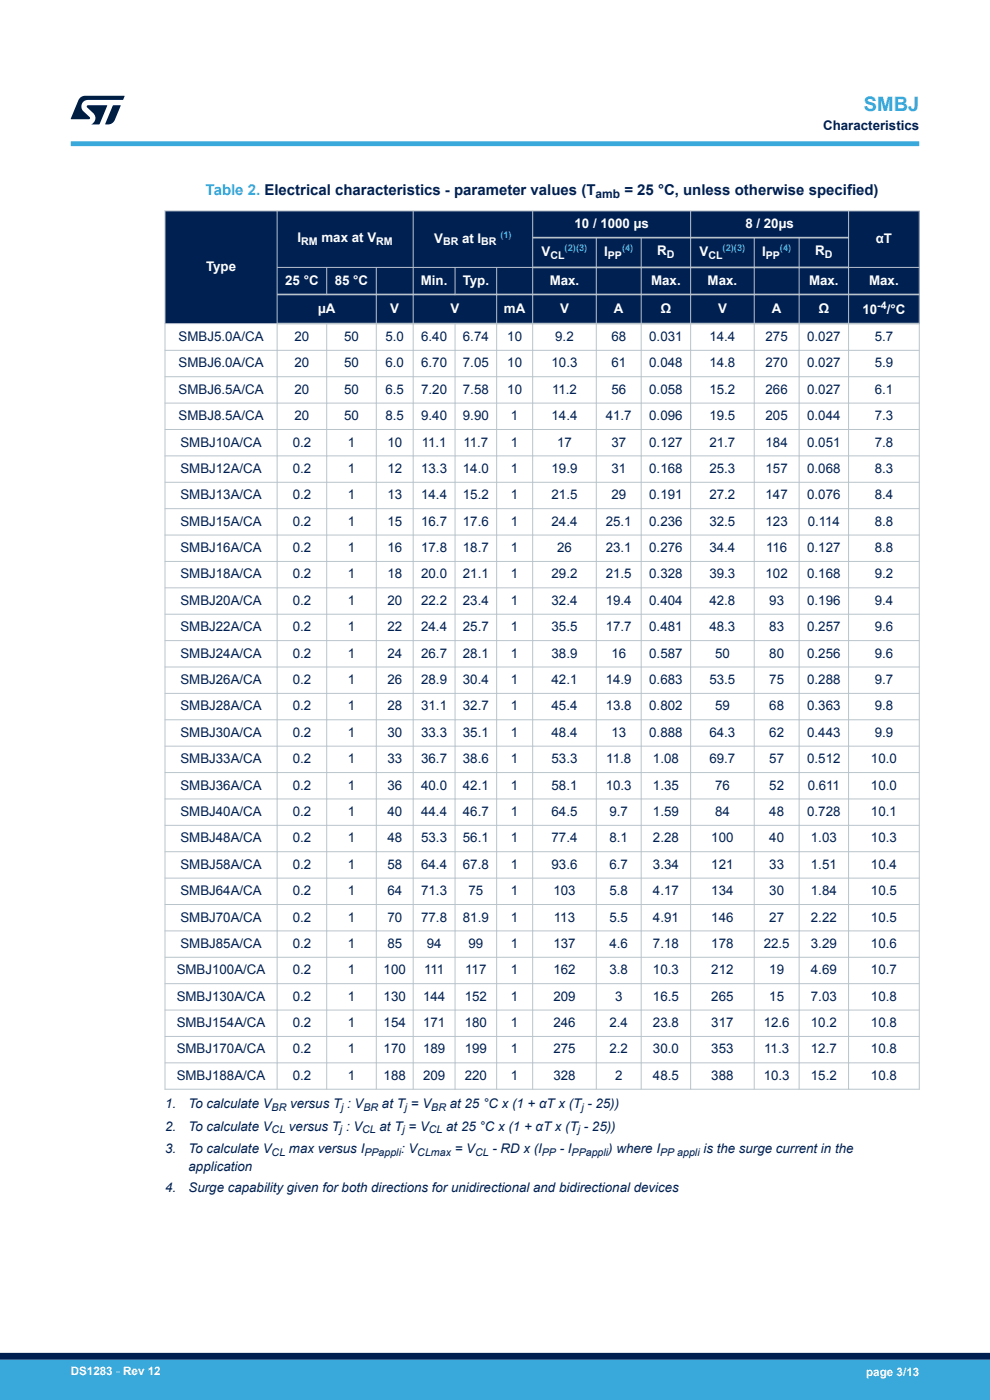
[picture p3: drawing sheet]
<svg xmlns="http://www.w3.org/2000/svg" width="210mm" height="297mm" viewBox="0 0 210 297" stroke-linecap="round" stroke-linejoin="round" font-family="sans-serif">
<g fill="#002052">
<path d="M35 44.7h160v24h-160z" fill-rule="evenodd"/>
<path d="M35 44.7h160v5.7h-160z" fill-rule="evenodd"/>
<path d="M35.1 44.9h23.6v23.6h-23.6z" fill-rule="evenodd"/>
<path d="M58.9 44.9h28.6v11.7h-28.6z" fill-rule="evenodd"/>
<path d="M87.8 44.9h25.1v11.7h-25.1z" fill-rule="evenodd"/>
<path d="M180.1 44.9h14.8v11.7h-14.8z" fill-rule="evenodd"/>
<path d="M113.1 50.6h13.3v6h-13.3z" fill-rule="evenodd"/>
<path d="M126.6 50.6h9.3v6h-9.3z" fill-rule="evenodd"/>
<path d="M136.1 50.6h10.3v6h-10.3z" fill-rule="evenodd"/>
<path d="M146.6 50.6h13.3v6h-13.3z" fill-rule="evenodd"/>
<path d="M160.1 50.6h9.3v6h-9.3z" fill-rule="evenodd"/>
<path d="M169.6 50.6h10.3v6h-10.3z" fill-rule="evenodd"/>
<path d="M58.9 56.8h10.3v5.5h-10.3z" fill-rule="evenodd"/>
<path d="M69.4 56.8h10.3v5.5h-10.3z" fill-rule="evenodd"/>
<path d="M79.9 56.8h7.6v5.5h-7.6z" fill-rule="evenodd"/>
<path d="M87.8 56.8h8.6v5.5h-8.6z" fill-rule="evenodd"/>
<path d="M96.6 56.8h8.6v5.5h-8.6z" fill-rule="evenodd"/>
<path d="M105.5 56.8h7.4v5.5h-7.4z" fill-rule="evenodd"/>
<path d="M113.1 56.9h13.3v5.4h-13.3z" fill-rule="evenodd"/>
<path d="M126.6 56.9h9.3v5.4h-9.3z" fill-rule="evenodd"/>
<path d="M136.1 56.9h10.3v5.4h-10.3z" fill-rule="evenodd"/>
<path d="M146.6 56.9h13.3v5.4h-13.3z" fill-rule="evenodd"/>
<path d="M160.1 56.9h9.3v5.4h-9.3z" fill-rule="evenodd"/>
<path d="M169.6 56.9h10.3v5.4h-10.3z" fill-rule="evenodd"/>
<path d="M180.1 56.8h14.8v5.5h-14.8z" fill-rule="evenodd"/>
<path d="M58.9 62.6h20.8v5.9h-20.8z" fill-rule="evenodd"/>
<path d="M79.9 62.6h7.6v5.9h-7.6z" fill-rule="evenodd"/>
<path d="M87.8 62.6h17.4v5.9h-17.4z" fill-rule="evenodd"/>
<path d="M105.5 62.6h7.4v5.9h-7.4z" fill-rule="evenodd"/>
<path d="M113.1 62.6h13.3v5.9h-13.3z" fill-rule="evenodd"/>
<path d="M126.6 62.6h9.3v5.9h-9.3z" fill-rule="evenodd"/>
<path d="M136.1 62.6h10.3v5.9h-10.3z" fill-rule="evenodd"/>
<path d="M146.6 62.6h13.3v5.9h-13.3z" fill-rule="evenodd"/>
<path d="M160.1 62.6h9.3v5.9h-9.3z" fill-rule="evenodd"/>
<path d="M169.6 62.6h10.3v5.9h-10.3z" fill-rule="evenodd"/>
<path d="M180.1 62.6h14.8v5.9h-14.8z" fill-rule="evenodd"/>
</g>
<g fill="none" stroke="#b9c4ca" stroke-width=".21">
<path d="M34.9 44.7h160.2M35 44.6v186.6M58.8 56.7h54.3M58.8 44.6v186.6M69.3 56.7v5.9M79.8 56.7v174.5M87.6 44.6v186.6M96.5 56.7v5.9M105.4 56.7v174.5M113 44.6v186.6M126.5 50.4v180.8M136 50.4v180.8"/>
<path d="M146.5 44.6v186.6M160 50.4v180.8M169.5 50.4v180.8M180 56.7h15.1M180 44.6v186.6M195 44.6v186.6M34.9 68.7h24M34.9 74.3h160.2M34.9 79.9h160.2M69.3 68.7v162.5M96.5 68.7v162.5M34.9 85.5h160.2"/>
<path d="M34.9 91.1h160.2M34.9 96.7h160.2M34.9 102.3h160.2M34.9 107.9h160.2M34.9 113.5h160.2M34.9 119.1h160.2M34.9 124.7h160.2M34.9 130.3h160.2M34.9 135.9h160.2M34.9 141.5h160.2M34.9 147.1h160.2M34.9 152.7h160.2"/>
<path d="M34.9 158.3h160.2M34.9 163.9h160.2M34.9 169.5h160.2M34.9 175.1h160.2M34.9 180.7h160.2M34.9 186.3h160.2M34.9 191.9h160.2M34.9 197.5h160.2M34.9 203.1h160.2M34.9 208.7h160.2M34.9 214.3h160.2M34.9 219.9h160.2"/>
<path d="M34.9 231.1h160.2M34.9 225.5h160.2"/>
</g>
<path d="M113 56.7h67.1M113 50.4h67.1M58.8 68.7h136.3M58.8 62.5h136.3" fill="none" stroke="#b9c4ca" stroke-width=".35"/>
<path d="M15 30.5h180" fill="none" stroke="#39a9dc" stroke-width="1"/>
<g fill="#001e41">
<path d="M17.1 20.7l.9-.4 8.4 .1-.3 .8h-7.4a1.4 1.4 0 0 0-1.3 .8 1.4 1.4 0 0 0 .2 1.5l1.4 1.3v.4l-4 .1 1.6-4.1z"/>
<path d="M24 22.4h1.6l-1.3 3.1a1.54 1.54 0 0 1-1.4 .9l-.6-.1z"/>
<path d="M18.5 22.4h4.2l-1.6 4h-1.7a1.48 1.48 0 0 0 .4-2.4l-1.3-1.2z"/>
</g>
<g fill="#39a9dc">
<path d="M0 288.4h210v8.6h-210z" fill-rule="evenodd"/>
<path d="M-.1 288.4h210.2v4.4h-210.2z" fill-rule="evenodd"/>
</g>
<path d="M0 287.7h210" fill="none" stroke="#002052" stroke-width="1.4"/>
<text font-size="4.2" fill="#39a9dc" x="183.2" y="23.5">SMBJ</text>
<text font-size="3.2" fill="#39a9dc" x="43.6" y="41.3">Table 2. Electrical characteristics - parameter values (T</text>
<text font-size="3.2" fill="#002052" x="132.4" y="41.3">= 25 °C, unless otherwise specified)</text>
<g font-size="2.8" fill="#002052">
<text x="174.6" y="27.5">Characteristics</text>
<text x="37.9" y="72.3">SMBJ5.0A/CA</text>
<text x="37.9" y="77.9">SMBJ6.0A/CA</text>
<text x="62.5" y="77.9">20</text>
<text x="62.5" y="72.3">20</text>
<text x="73" y="77.9">50</text>
<text x="73" y="72.3">50</text>
<text x="81.8" y="77.9">6.0</text>
<text x="81.8" y="72.3">5.0</text>
<text x="89.3" y="77.9">6.70</text>
<text x="89.3" y="72.3">6.40</text>
<text x="98.2" y="77.9">7.05</text>
<text x="98.2" y="72.3">6.74</text>
<text x="107.6" y="77.9">10</text>
<text x="107.6" y="72.3">10</text>
<text x="117" y="77.9">10.3</text>
<text x="117.8" y="72.3">9.2</text>
<text x="129.7" y="77.9">61</text>
<text x="129.7" y="72.3">68</text>
<text x="137.7" y="77.9">0.048</text>
<text x="137.7" y="72.3">0.031</text>
<text x="150.5" y="77.9">14.8</text>
<text x="150.5" y="72.3">14.4</text>
<text x="162.4" y="77.9">270</text>
<text x="162.4" y="72.3">275</text>
<text x="171.2" y="77.9">0.027</text>
<text x="171.2" y="72.3">0.027</text>
<text x="185.5" y="77.9">5.9</text>
<text x="185.5" y="72.3">5.7</text>
<text x="37.9" y="83.5">SMBJ6.5A/CA</text>
<text x="62.5" y="83.5">20</text>
<text x="73" y="83.5">50</text>
<text x="81.8" y="83.5">6.5</text>
<text x="89.3" y="83.5">7.20</text>
<text x="98.2" y="83.5">7.58</text>
<text x="107.6" y="83.5">10</text>
<text x="117.1" y="83.5">11.2</text>
<text x="129.7" y="83.5">56</text>
<text x="137.7" y="83.5">0.058</text>
<text x="150.5" y="83.5">15.2</text>
<text x="162.4" y="83.5">266</text>
<text x="171.2" y="83.5">0.027</text>
<text x="185.5" y="83.5">6.1</text>
<text x="37.9" y="89.1">SMBJ8.5A/CA</text>
<text x="62.5" y="89.1">20</text>
<text x="73" y="89.1">50</text>
<text x="81.8" y="89.1">8.5</text>
<text x="89.3" y="89.1">9.40</text>
<text x="98.2" y="89.1">9.90</text>
<text x="108.4" y="89.1">1</text>
<text x="117" y="89.1">14.4</text>
<text x="128.5" y="89.1">41.7</text>
<text x="137.7" y="89.1">0.096</text>
<text x="150.5" y="89.1">19.5</text>
<text x="162.4" y="89.1">205</text>
<text x="171.2" y="89.1">0.044</text>
<text x="185.5" y="89.1">7.3</text>
<text x="38.3" y="94.7">SMBJ10A/CA</text>
<text x="62.1" y="94.7">0.2</text>
<text x="73.8" y="94.7">1</text>
<text x="82.2" y="94.7">10</text>
<text x="89.4" y="94.7">11.1</text>
<text x="98.3" y="94.7">11.7</text>
<text x="108.4" y="94.7">1</text>
<text x="118.2" y="94.7">17</text>
<text x="129.7" y="94.7">37</text>
<text x="137.7" y="94.7">0.127</text>
<text x="150.5" y="94.7">21.7</text>
<text x="162.4" y="94.7">184</text>
<text x="171.2" y="94.7">0.051</text>
<text x="185.5" y="94.7">7.8</text>
<text x="38.3" y="100.3">SMBJ12A/CA</text>
<text x="62.1" y="100.3">0.2</text>
<text x="73.8" y="100.3">1</text>
<text x="82.2" y="100.3">12</text>
<text x="89.3" y="100.3">13.3</text>
<text x="98.2" y="100.3">14.0</text>
<text x="108.4" y="100.3">1</text>
<text x="117" y="100.3">19.9</text>
<text x="129.7" y="100.3">31</text>
<text x="137.7" y="100.3">0.168</text>
<text x="150.5" y="100.3">25.3</text>
<text x="162.4" y="100.3">157</text>
<text x="171.2" y="100.3">0.068</text>
<text x="185.5" y="100.3">8.3</text>
<text x="38.3" y="105.9">SMBJ13A/CA</text>
<text x="62.1" y="105.9">0.2</text>
<text x="73.8" y="105.9">1</text>
<text x="82.2" y="105.9">13</text>
<text x="89.3" y="105.9">14.4</text>
<text x="98.2" y="105.9">15.2</text>
<text x="108.4" y="105.9">1</text>
<text x="117" y="105.9">21.5</text>
<text x="129.7" y="105.9">29</text>
<text x="137.7" y="105.9">0.191</text>
<text x="150.5" y="105.9">27.2</text>
<text x="162.4" y="105.9">147</text>
<text x="171.2" y="105.9">0.076</text>
<text x="185.5" y="105.9">8.4</text>
<text x="38.3" y="111.5">SMBJ15A/CA</text>
<text x="62.1" y="111.5">0.2</text>
<text x="73.8" y="111.5">1</text>
<text x="82.2" y="111.5">15</text>
<text x="89.3" y="111.5">16.7</text>
<text x="98.2" y="111.5">17.6</text>
<text x="108.4" y="111.5">1</text>
<text x="117" y="111.5">24.4</text>
<text x="128.5" y="111.5">25.1</text>
<text x="137.7" y="111.5">0.236</text>
<text x="150.5" y="111.5">32.5</text>
<text x="162.4" y="111.5">123</text>
<text x="171.3" y="111.5">0.114</text>
<text x="185.5" y="111.5">8.8</text>
<text x="38.3" y="117.1">SMBJ16A/CA</text>
<text x="62.1" y="117.1">0.2</text>
<text x="73.8" y="117.1">1</text>
<text x="82.2" y="117.1">16</text>
<text x="89.3" y="117.1">17.8</text>
<text x="98.2" y="117.1">18.7</text>
<text x="108.4" y="117.1">1</text>
<text x="118.2" y="117.1">26</text>
<text x="128.5" y="117.1">23.1</text>
<text x="137.7" y="117.1">0.276</text>
<text x="150.5" y="117.1">34.4</text>
<text x="162.5" y="117.1">116</text>
<text x="171.2" y="117.1">0.127</text>
<text x="185.5" y="117.1">8.8</text>
<text x="38.3" y="122.7">SMBJ18A/CA</text>
<text x="62.1" y="122.7">0.2</text>
<text x="73.8" y="122.7">1</text>
<text x="82.2" y="122.7">18</text>
<text x="89.3" y="122.7">20.0</text>
<text x="98.2" y="122.7">21.1</text>
<text x="108.4" y="122.7">1</text>
<text x="117" y="122.7">29.2</text>
<text x="128.5" y="122.7">21.5</text>
<text x="137.7" y="122.7">0.328</text>
<text x="150.5" y="122.7">39.3</text>
<text x="162.4" y="122.7">102</text>
<text x="171.2" y="122.7">0.168</text>
<text x="185.5" y="122.7">9.2</text>
<text x="38.3" y="128.3">SMBJ20A/CA</text>
<text x="62.1" y="128.3">0.2</text>
<text x="73.8" y="128.3">1</text>
<text x="82.2" y="128.3">20</text>
<text x="89.3" y="128.3">22.2</text>
<text x="98.2" y="128.3">23.4</text>
<text x="108.4" y="128.3">1</text>
<text x="117" y="128.3">32.4</text>
<text x="128.5" y="128.3">19.4</text>
<text x="137.7" y="128.3">0.404</text>
<text x="150.5" y="128.3">42.8</text>
<text x="163.2" y="128.3">93</text>
<text x="171.2" y="128.3">0.196</text>
<text x="185.5" y="128.3">9.4</text>
<text x="38.3" y="133.9">SMBJ22A/CA</text>
<text x="62.1" y="133.9">0.2</text>
<text x="73.8" y="133.9">1</text>
<text x="82.2" y="133.9">22</text>
<text x="89.3" y="133.9">24.4</text>
<text x="98.2" y="133.9">25.7</text>
<text x="108.4" y="133.9">1</text>
<text x="117" y="133.9">35.5</text>
<text x="128.5" y="133.9">17.7</text>
<text x="137.7" y="133.9">0.481</text>
<text x="150.5" y="133.9">48.3</text>
<text x="163.2" y="133.9">83</text>
<text x="171.2" y="133.9">0.257</text>
<text x="185.5" y="133.9">9.6</text>
<text x="38.3" y="139.5">SMBJ24A/CA</text>
<text x="62.1" y="139.5">0.2</text>
<text x="73.8" y="139.5">1</text>
<text x="82.2" y="139.5">24</text>
<text x="89.3" y="139.5">26.7</text>
<text x="98.2" y="139.5">28.1</text>
<text x="108.4" y="139.5">1</text>
<text x="117" y="139.5">38.9</text>
<text x="129.7" y="139.5">16</text>
<text x="137.7" y="139.5">0.587</text>
<text x="151.7" y="139.5">50</text>
<text x="163.2" y="139.5">80</text>
<text x="171.2" y="139.5">0.256</text>
<text x="185.5" y="139.5">9.6</text>
<text x="38.3" y="145.1">SMBJ26A/CA</text>
<text x="62.1" y="145.1">0.2</text>
<text x="73.8" y="145.1">1</text>
<text x="82.2" y="145.1">26</text>
<text x="89.3" y="145.1">28.9</text>
<text x="98.2" y="145.1">30.4</text>
<text x="108.4" y="145.1">1</text>
<text x="117" y="145.1">42.1</text>
<text x="128.5" y="145.1">14.9</text>
<text x="137.7" y="145.1">0.683</text>
<text x="150.5" y="145.1">53.5</text>
<text x="163.2" y="145.1">75</text>
<text x="171.2" y="145.1">0.288</text>
<text x="185.5" y="145.1">9.7</text>
<text x="38.3" y="150.7">SMBJ28A/CA</text>
<text x="62.1" y="150.7">0.2</text>
<text x="73.8" y="150.7">1</text>
<text x="82.2" y="150.7">28</text>
<text x="89.3" y="150.7">31.1</text>
<text x="98.2" y="150.7">32.7</text>
<text x="108.4" y="150.7">1</text>
<text x="117" y="150.7">45.4</text>
<text x="128.5" y="150.7">13.8</text>
<text x="137.7" y="150.7">0.802</text>
<text x="151.7" y="150.7">59</text>
<text x="163.2" y="150.7">68</text>
<text x="171.2" y="150.7">0.363</text>
<text x="185.5" y="150.7">9.8</text>
<text x="38.3" y="156.3">SMBJ30A/CA</text>
<text x="38.3" y="161.9">SMBJ33A/CA</text>
<text x="62.1" y="156.3">0.2</text>
<text x="62.1" y="161.9">0.2</text>
<text x="73.8" y="156.3">1</text>
<text x="73.8" y="161.9">1</text>
<text x="82.2" y="156.3">30</text>
<text x="82.2" y="161.9">33</text>
<text x="89.3" y="156.3">33.3</text>
<text x="89.3" y="161.9">36.7</text>
<text x="98.2" y="156.3">35.1</text>
<text x="98.2" y="161.9">38.6</text>
<text x="108.4" y="156.3">1</text>
<text x="108.4" y="161.9">1</text>
<text x="117" y="156.3">48.4</text>
<text x="117" y="161.9">53.3</text>
<text x="128.6" y="161.9">11.8</text>
<text x="129.7" y="156.3">13</text>
<text x="137.7" y="156.3">0.888</text>
<text x="138.5" y="161.9">1.08</text>
<text x="150.5" y="161.9">69.7</text>
<text x="150.5" y="156.3">64.3</text>
<text x="163.2" y="161.9">57</text>
<text x="163.2" y="156.3">62</text>
<text x="171.2" y="161.9">0.512</text>
<text x="171.2" y="156.3">0.443</text>
<text x="184.8" y="161.9">10.0</text>
<text x="185.5" y="156.3">9.9</text>
<text x="38.3" y="167.5">SMBJ36A/CA</text>
<text x="62.1" y="167.5">0.2</text>
<text x="73.8" y="167.5">1</text>
<text x="82.2" y="167.5">36</text>
<text x="89.3" y="167.5">40.0</text>
<text x="98.2" y="167.5">42.1</text>
<text x="108.4" y="167.5">1</text>
<text x="117" y="167.5">58.1</text>
<text x="128.5" y="167.5">10.3</text>
<text x="138.5" y="167.5">1.35</text>
<text x="151.7" y="167.5">76</text>
<text x="163.2" y="167.5">52</text>
<text x="171.3" y="167.5">0.611</text>
<text x="184.8" y="167.5">10.0</text>
<text x="38.3" y="173.1">SMBJ40A/CA</text>
<text x="62.1" y="173.1">0.2</text>
<text x="73.8" y="173.1">1</text>
<text x="82.2" y="173.1">40</text>
<text x="89.3" y="173.1">44.4</text>
<text x="98.2" y="173.1">46.7</text>
<text x="108.4" y="173.1">1</text>
<text x="117" y="173.1">64.5</text>
<text x="129.3" y="173.1">9.7</text>
<text x="138.5" y="173.1">1.59</text>
<text x="151.7" y="173.1">84</text>
<text x="163.2" y="173.1">48</text>
<text x="171.2" y="173.1">0.728</text>
<text x="184.8" y="173.1">10.1</text>
<text x="38.3" y="178.7">SMBJ48A/CA</text>
<text x="62.1" y="178.7">0.2</text>
<text x="73.8" y="178.7">1</text>
<text x="82.2" y="178.7">48</text>
<text x="89.3" y="178.7">53.3</text>
<text x="98.2" y="178.7">56.1</text>
<text x="108.4" y="178.7">1</text>
<text x="117" y="178.7">77.4</text>
<text x="129.3" y="178.7">8.1</text>
<text x="138.5" y="178.7">2.28</text>
<text x="150.9" y="178.7">100</text>
<text x="163.2" y="178.7">40</text>
<text x="172" y="178.7">1.03</text>
<text x="184.8" y="178.7">10.3</text>
<text x="38.3" y="184.3">SMBJ58A/CA</text>
<text x="62.1" y="184.3">0.2</text>
<text x="73.8" y="184.3">1</text>
<text x="82.2" y="184.3">58</text>
<text x="89.3" y="184.3">64.4</text>
<text x="98.2" y="184.3">67.8</text>
<text x="108.4" y="184.3">1</text>
<text x="117" y="184.3">93.6</text>
<text x="129.3" y="184.3">6.7</text>
<text x="138.5" y="184.3">3.34</text>
<text x="150.9" y="184.3">121</text>
<text x="163.2" y="184.3">33</text>
<text x="172" y="184.3">1.51</text>
<text x="184.8" y="184.3">10.4</text>
<text x="38.3" y="189.9">SMBJ64A/CA</text>
<text x="62.1" y="189.9">0.2</text>
<text x="73.8" y="189.9">1</text>
<text x="82.2" y="189.9">64</text>
<text x="89.3" y="189.9">71.3</text>
<text x="99.4" y="189.9">75</text>
<text x="108.4" y="189.9">1</text>
<text x="117.4" y="189.9">103</text>
<text x="129.3" y="189.9">5.8</text>
<text x="138.5" y="189.9">4.17</text>
<text x="150.9" y="189.9">134</text>
<text x="163.2" y="189.9">30</text>
<text x="172" y="189.9">1.84</text>
<text x="184.8" y="189.9">10.5</text>
<text x="38.3" y="195.5">SMBJ70A/CA</text>
<text x="62.1" y="195.5">0.2</text>
<text x="73.8" y="195.5">1</text>
<text x="82.2" y="195.5">70</text>
<text x="89.3" y="195.5">77.8</text>
<text x="98.2" y="195.5">81.9</text>
<text x="108.4" y="195.5">1</text>
<text x="117.5" y="195.5">113</text>
<text x="129.3" y="195.5">5.5</text>
<text x="138.5" y="195.5">4.91</text>
<text x="150.9" y="195.5">146</text>
<text x="163.2" y="195.5">27</text>
<text x="172" y="195.5">2.22</text>
<text x="184.8" y="195.5">10.5</text>
<text x="38.3" y="201.1">SMBJ85A/CA</text>
<text x="62.1" y="201.1">0.2</text>
<text x="73.8" y="201.1">1</text>
<text x="82.2" y="201.1">85</text>
<text x="90.5" y="201.1">94</text>
<text x="99.4" y="201.1">99</text>
<text x="108.4" y="201.1">1</text>
<text x="117.4" y="201.1">137</text>
<text x="129.3" y="201.1">4.6</text>
<text x="138.5" y="201.1">7.18</text>
<text x="150.9" y="201.1">178</text>
<text x="162" y="201.1">22.5</text>
<text x="172" y="201.1">3.29</text>
<text x="184.8" y="201.1">10.6</text>
<text x="37.5" y="206.7">SMBJ100A/CA</text>
<text x="62.1" y="206.7">0.2</text>
<text x="73.8" y="206.7">1</text>
<text x="81.4" y="206.7">100</text>
<text x="89.9" y="206.7">111</text>
<text x="98.7" y="206.7">117</text>
<text x="108.4" y="206.7">1</text>
<text x="117.4" y="206.7">162</text>
<text x="129.3" y="206.7">3.8</text>
<text x="138.5" y="206.7">10.3</text>
<text x="150.9" y="206.7">212</text>
<text x="163.2" y="206.7">19</text>
<text x="172" y="206.7">4.69</text>
<text x="184.8" y="206.7">10.7</text>
<text x="37.5" y="212.3">SMBJ130A/CA</text>
<text x="62.1" y="212.3">0.2</text>
<text x="73.8" y="212.3">1</text>
<text x="81.4" y="212.3">130</text>
<text x="89.7" y="212.3">144</text>
<text x="98.6" y="212.3">152</text>
<text x="108.4" y="212.3">1</text>
<text x="117.4" y="212.3">209</text>
<text x="130.5" y="212.3">3</text>
<text x="138.5" y="212.3">16.5</text>
<text x="150.9" y="212.3">265</text>
<text x="163.2" y="212.3">15</text>
<text x="172" y="212.3">7.03</text>
<text x="184.8" y="212.3">10.8</text>
<text x="37.5" y="217.9">SMBJ154A/CA</text>
<text x="62.1" y="217.9">0.2</text>
<text x="73.8" y="217.9">1</text>
<text x="81.4" y="217.9">154</text>
<text x="89.7" y="217.9">171</text>
<text x="98.6" y="217.9">180</text>
<text x="108.4" y="217.9">1</text>
<text x="117.4" y="217.9">246</text>
<text x="129.3" y="217.9">2.4</text>
<text x="138.5" y="217.9">23.8</text>
<text x="150.9" y="217.9">317</text>
<text x="162" y="217.9">12.6</text>
<text x="172" y="217.9">10.2</text>
<text x="184.8" y="217.9">10.8</text>
<text x="37.5" y="223.5">SMBJ170A/CA</text>
<text x="62.1" y="223.5">0.2</text>
<text x="73.8" y="223.5">1</text>
<text x="81.4" y="223.5">170</text>
<text x="89.7" y="223.5">189</text>
<text x="98.6" y="223.5">199</text>
<text x="108.4" y="223.5">1</text>
<text x="117.4" y="223.5">275</text>
<text x="129.3" y="223.5">2.2</text>
<text x="138.5" y="223.5">30.0</text>
<text x="150.9" y="223.5">353</text>
<text x="162.1" y="223.5">11.3</text>
<text x="172" y="223.5">12.7</text>
<text x="184.8" y="223.5">10.8</text>
<text x="37.5" y="229.1">SMBJ188A/CA</text>
<text x="62.1" y="229.1">0.2</text>
<text x="73.8" y="229.1">1</text>
<text x="81.4" y="229.1">188</text>
<text x="89.7" y="229.1">209</text>
<text x="98.6" y="229.1">220</text>
<text x="108.4" y="229.1">1</text>
<text x="117.4" y="229.1">328</text>
<text x="130.5" y="229.1">2</text>
<text x="138.5" y="229.1">48.5</text>
<text x="150.9" y="229.1">388</text>
<text x="162" y="229.1">10.3</text>
<text x="172" y="229.1">15.2</text>
<text x="184.8" y="229.1">10.8</text>
<text x="35" y="239.9">2.</text>
<text x="35" y="235.1">1.</text>
<text x="40" y="235.1">To calculate V</text>
<text x="40" y="239.9">To calculate V</text>
<text x="61.3" y="239.9">versus T : V</text>
<text x="61.5" y="235.1">versus T : V</text>
<text x="80.5" y="239.9">at T = V</text>
<text x="81" y="235.1">at T = V</text>
<text x="94.7" y="239.9">at 25 °C x (1 + αT x (T - 25))</text>
<text x="95.4" y="235.1">at 25 °C x (1 + αT x (T - 25))</text>
<text x="35" y="244.7">3.</text>
<text x="40" y="244.7">To calculate V</text>
<text x="61.3" y="244.7">max versus I</text>
<text x="85.1" y="244.7">: V</text>
<text x="96.5" y="244.7">= V</text>
<text x="104.4" y="244.7">- RD x (I</text>
<text x="118.7" y="244.7">- I</text>
<text x="129" y="244.7">) where I</text>
<text x="149.2" y="244.7">is the surge current in the</text>
<text x="40" y="248.4">application</text>
<text x="35" y="252.8">4.</text>
<text x="40" y="252.8">Surge capability given for both directions for unidirectional and bidirectional devices</text>
</g>
<g font-size="2.8" fill="#fff">
<text x="63.1" y="51.4">I</text>
<text x="68.2" y="51.4">max at V</text>
<text x="92.1" y="51.5">V</text>
<text x="98" y="51.5">at I</text>
<text x="121.9" y="48.4">10 / 1000 µs</text>
<text x="158.1" y="48.4">8 / 20µs</text>
<text x="185.8" y="51.6">αT</text>
<text x="43.7" y="57.5">Type</text>
<text x="114.9" y="54.3">V</text>
<text x="128.1" y="54.3">I</text>
<text x="139.4" y="54.2">R</text>
<text x="148.4" y="54.3">V</text>
<text x="161.6" y="54.3">I</text>
<text x="172.9" y="54.2">R</text>
<text x="60.5" y="60.4">25 °C</text>
<text x="71" y="60.4">85 °C</text>
<text x="89.3" y="60.4">Min.</text>
<text x="98.1" y="60.4">Typ.</text>
<text x="116.6" y="60.4">Max.</text>
<text x="138.1" y="60.4">Max.</text>
<text x="150.1" y="60.4">Max.</text>
<text x="171.6" y="60.4">Max.</text>
<text x="184.4" y="60.4">Max.</text>
<text x="67.5" y="66.4">µA</text>
<text x="82.8" y="66.4">V</text>
<text x="95.6" y="66.4">V</text>
<text x="106.9" y="66.4">mA</text>
<text x="118.8" y="66.4">V</text>
<text x="130.2" y="66.4">A</text>
<text x="140.2" y="66.4">Ω</text>
<text x="152.3" y="66.4">V</text>
<text x="163.7" y="66.4">A</text>
<text x="173.7" y="66.4">Ω</text>
<text x="183" y="66.6">10</text>
<text x="188.1" y="66.6">/°C</text>
</g>
<text font-size="2.5" fill="#002052" x="126.3" y="42">amb</text>
<g font-size="2.5" fill="#fff">
<text x="15" y="291.6">DS1283 - Rev 12</text>
<text x="183.7" y="291.9">page 3/13</text>
</g>
<g font-size="2.3" fill="#fff">
<text x="63.9" y="51.9">RM</text>
<text x="79.8" y="51.9">RM</text>
<text x="94" y="52">BR</text>
<text x="102.1" y="52">BR</text>
<text x="116.8" y="54.9">CL</text>
<text x="128.9" y="54.9">PP</text>
<text x="141.5" y="54.8">D</text>
<text x="150.3" y="54.9">CL</text>
<text x="162.4" y="54.9">PP</text>
<text x="175" y="54.8">D</text>
<text x="186.1" y="65.7">-4</text>
</g>
<g font-size="2.3" fill="#002052">
<text x="57.6" y="235.7">BR</text>
<text x="72.4" y="235.7">j</text>
<text x="77.1" y="235.7">BR</text>
<text x="85.9" y="235.7">j</text>
<text x="91.5" y="235.7">BR</text>
<text x="123.3" y="235.7">j</text>
<text x="57.6" y="240.5">CL</text>
<text x="57.6" y="245.2">CL</text>
<text x="72.1" y="240.5">j</text>
<text x="76.9" y="240.5">CL</text>
<text x="77.3" y="245.2">PPappli</text>
<text x="85.4" y="240.5">j</text>
<text x="88.5" y="245.2">CLmax</text>
<text x="91" y="240.5">CL</text>
<text x="100.8" y="245.2">CL</text>
<text x="114.9" y="245.2">PP</text>
<text x="121.3" y="245.2">PPappli</text>
<text x="122.6" y="240.5">j</text>
<text x="140" y="245.2">PP appli</text>
</g>
<g font-size="2" fill="#39a9dc">
<text x="106.1" y="50.5">(1)</text>
<text x="119.8" y="53.3">(2)(3)</text>
<text x="131.9" y="53.3">(4)</text>
<text x="153.3" y="53.3">(2)(3)</text>
<text x="165.4" y="53.3">(4)</text>
</g>
</svg>
